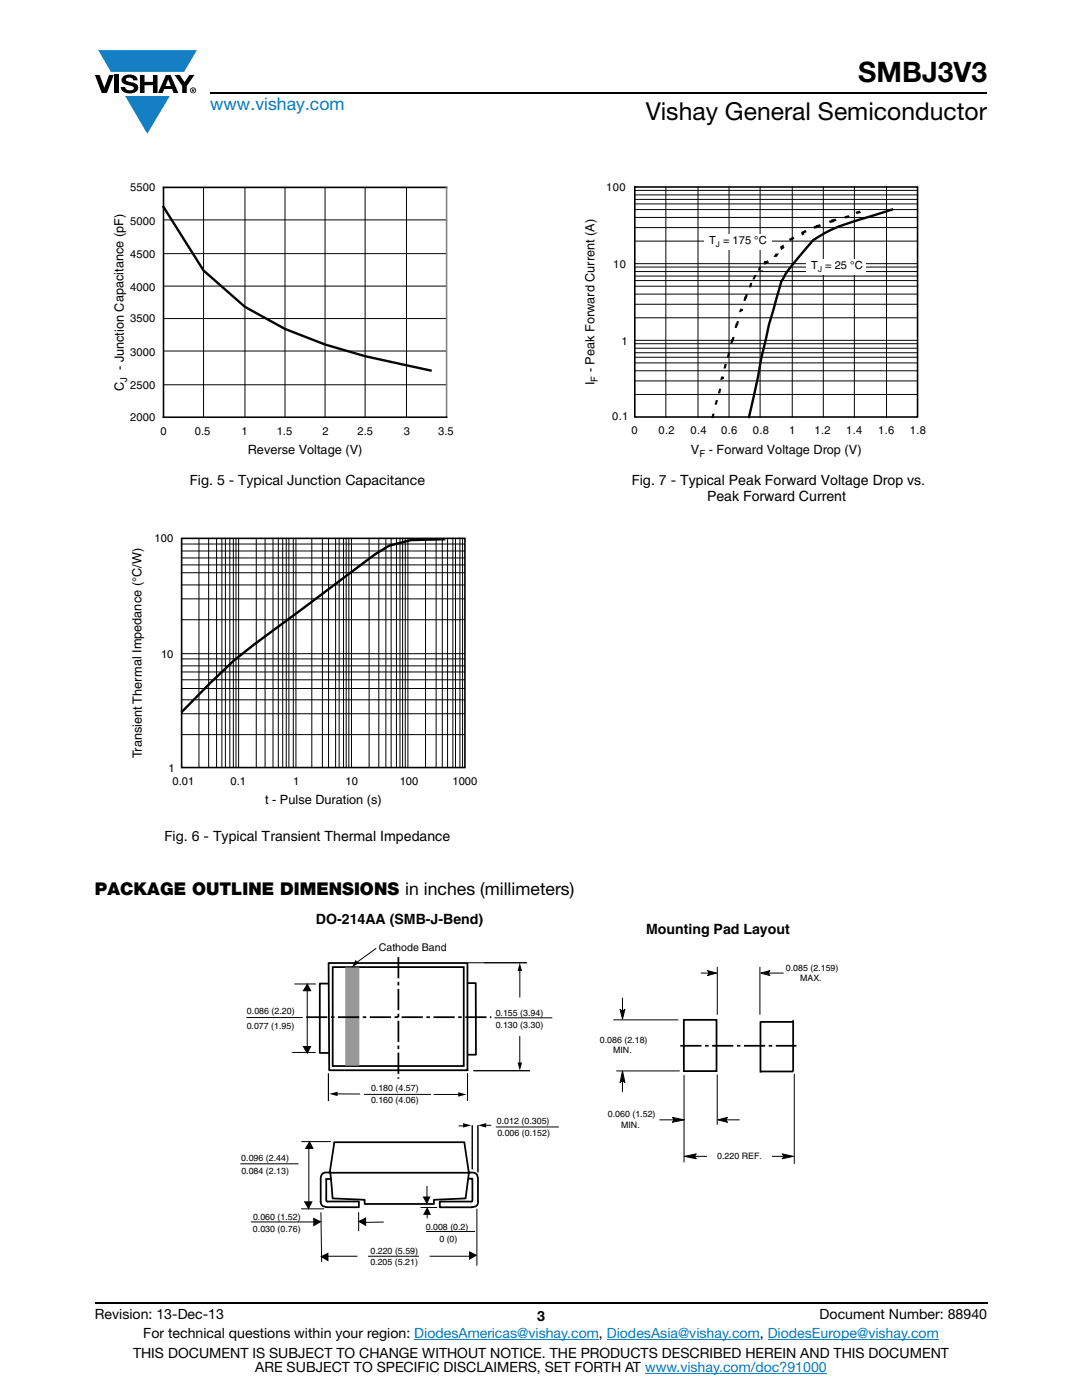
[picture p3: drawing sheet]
<svg xmlns="http://www.w3.org/2000/svg" width="216mm" height="279mm" viewBox="0 0 216 279" stroke-linecap="round" stroke-linejoin="round" font-family="sans-serif">
<g fill="#147fc3">
<path d="M19.6 10h19.7l-2.6 4.3h-1.1h-13.5z"/>
<path d="M25 19.2h8.9l-4.5 7.5z"/>
</g>
<g fill="#000">
<path d="M18.9 15h1l.9 2.5 1-2.5h.9l-1.4 3.6h-1zM22.9 15h.9v3.6h-.9zM24.6 15.3a2.1 2.1 0 0 1 2.8 .3l.1 .4h-.9a.79 .79 0 0 0-.7-.5 .79 .79 0 0 0-.8 .4l.3 .3 1 .2a1.08 1.08 0 0 1 1.2 1 1.08 1.08 0 0 1-1.1 1.2 1.73 1.73 0 0 1-2.4-1.2h.9a.96 .96 0 0 0 .8 .6 .96 .96 0 0 0 .9-.4 1.31 1.31 0 0 0-1.2-.6 1.03 1.03 0 0 1-1.1-.6 1.03 1.03 0 0 1 .2-1.1zM27.9 15h.9v1.3h1.7v-1.3h.9v3.6h-.9v-1.6h-1.7v1.6h-.9zM34.8 15h1.1l.9 1.4 1-1.4h1l-1.5 2.2v1.4h-.9v-1.4z"/>
<path d="M33.6 15.9l.5 1.3h-1.1zM33.1 15l-1.6 3.6h1l.3-.8h1.5l.3 .8h1l-1.6-3.6z"/>
<path d="M38.4 17.8h.2v.2h-.2zM38.3 17.7v.7h.1v-.3l.4 .3-.2-.3 .2-.2-.1-.2z"/>
<path d="M38.1 18a.46 .46 0 0 1 .9 0 .46 .46 0 0 1-.9 0zM37.9 18a.6 .6 0 0 0 1.2 0 .6 .6 0 0 0-1.2 0z"/>
</g>
<path d="M42 18.6h155M18.9 260h178.1" fill="none" stroke="#000" stroke-width=".36"/>
<path d="M82.7 267.3h36.8M121.1 267.3h30.5M128.7 274h36.3M153.2 267.3h34.1" fill="none" stroke="#007ec4" stroke-width=".2"/>
<path d="M22.4 36.2h68.2v54.9h-68.2z" fill="#fff"/>
<g fill="none" stroke="#050504" stroke-width=".2">
<path d="M32.6 37.4h56.5M40.6 37.4v45.9M48.9 37.4v45.9M56.9 37.4v45.9M64.9 37.4v45.9M72.9 37.4v45.9M81.1 37.4v45.9M32.6 57.1h56.5M32.6 50.6h56.5M32.6 43.9h56.5M32.6 76.8h56.5M32.6 70.1h56.5"/>
<path d="M32.6 63.6h56.5"/>
</g>
<path d="M89.1 37.4h-56.5v45.9" fill="none" stroke="#000" stroke-width=".32"/>
<path d="M89.1 37.4v45.9" fill="none" stroke="#818180" stroke-width=".32"/>
<path d="M32.6 83.3h56.5" fill="none" stroke="#050504" stroke-width=".32"/>
<path d="M32.6 41.3l8 12.7 8.3 7.2 8 4.4 8 3.2 8 2.3 13 2.8" fill="none" stroke="#050504" stroke-width=".48"/>
<path d="M26 106.6h69.9v54.5h-69.9z" fill="#fff"/>
<path d="M36.2 107.4h56.6v45.8h-56.6z" fill="none" stroke="#000" stroke-width=".32"/>
<g fill="none" stroke="#000" stroke-width=".2">
<path d="M36.1 108.6h56.6M36.1 110h56.6M36.1 111.4h56.6M36.1 112.7h56.6M36.1 114.3h56.6M36.1 116.7h56.6M36.1 119.5h56.6M39.7 107.4v45.7M41.6 107.4v45.7M43.2 107.4v45.7M44.3 107.4v45.7M45 107.4v45.7"/>
<path d="M45.9 107.4v45.7M46.6 107.4v45.7M47.1 107.4v45.7M47.6 107.4v45.7M51.1 107.4v45.7M52.9 107.4v45.7M54.5 107.4v45.7M55.5 107.4v45.7M56.4 107.4v45.7M57.1 107.4v45.7M57.6 107.4v45.7M58.5 107.4v45.7"/>
<path d="M59.1 107.4v45.7M62.2 107.4v45.7M64.3 107.4v45.7M65.6 107.4v45.7M67 107.4v45.7M67.7 107.4v45.7M68.5 107.4v45.7M69.1 107.4v45.7M69.6 107.4v45.7M70.1 107.4v45.7M73.7 107.4v45.7M75.6 107.4v45.7"/>
<path d="M77 107.4v45.7M78 107.4v45.7M79.1 107.4v45.7M79.8 107.4v45.7M80.3 107.4v45.7M80.9 107.4v45.7M81.4 107.4v45.7M84.9 107.4v45.7M87 107.4v45.7M88.3 107.4v45.7M89.3 107.4v45.7M90.4 107.4v45.7"/>
<path d="M90.9 107.4v45.7M91.8 107.4v45.7M92.3 107.4v45.7M36.1 123.7h56.6M36.1 130.5h56.6M36.1 131.5h56.6M36.1 132.9h56.6M36.1 134.1h56.6M36.1 135.7h56.6M36.1 137.4h56.6M36.1 139.7h56.6M36.1 142.4h56.6"/>
<path d="M36.1 146.6h56.6"/>
</g>
<path d="M88.9 107.6l-6.9 .2-4.4 1.1-2.8 1.8-24.1 17.9-4 3.2-4.8 4.6-5.7 5.8" fill="none" stroke="#000" stroke-width=".48"/>
<path d="M116.5 36.2h68.2v55.5h-68.2z" fill="#fff"/>
<g fill="none" stroke="#050504" stroke-width=".2">
<path d="M126.7 39.8h56.4M126.7 38.9h56.4M126.7 38h56.4M132.9 37.3v45.9M139.3 37.3v45.9M145.5 37.3v45.9M151.7 37.3v45.9M158.1 37.3v45.9M164.3 37.3v45.9M170.5 37.3v45.9M176.9 37.3v45.9M126.7 58.7h56.4"/>
<path d="M126.7 57.1h56.4M126.7 56h56.4M126.7 55.1h56.4M126.7 54.2h56.4M126.7 53.3h56.4M126.7 48.1h56.4M126.7 45.4h56.4M126.7 43.4h56.4M126.7 41.8h56.4M126.7 40.7h56.4M126.7 52.6h56.4M126.7 78.7h56.4"/>
<path d="M126.7 76h56.4M126.7 74h56.4M126.7 72.4h56.4M126.7 71.3h56.4M126.7 70.4h56.4M126.7 69.5h56.4M126.7 68.6h56.4M126.7 63.4h56.4M126.7 60.7h56.4M126.7 67.9h56.4"/>
</g>
<path d="M126.7 37.3h56.4v45.9h-56.4z" fill="none" stroke="#000" stroke-width=".32"/>
<path d="M178 41.8a116.6 116.6 0 0 0-12.2 4.1l-3.5 2-2.9 3.4a25.8 25.8 0 0 0-3.5 4.9l-2.5 8.6-3.9 18.4" fill="none" stroke="#050504" stroke-width=".48"/>
<g fill="#050504">
<path d="M142.2 82.5h.4l-.2 .9h-.5z" fill-rule="evenodd"/>
<path d="M142.8 79.8h.5l-.3 .9h-.4z" fill-rule="evenodd"/>
<path d="M143.5 77.6h.4l-.2 .9h-.4z" fill-rule="evenodd"/>
<path d="M143.9 75.1h.5l-.3 .7h-.4z" fill-rule="evenodd"/>
<path d="M144.6 72.6h.4l-.2 .9h-.4z" fill-rule="evenodd"/>
<path d="M145.3 70.4h.4l-.2 .9h-.5z" fill-rule="evenodd"/>
<path d="M145.9 67.7h.5l-.3 .9h-.4z" fill-rule="evenodd"/>
<path d="M146.1 67.2h.5l-.2 .9h-.5z" fill-rule="evenodd"/>
<path d="M146.8 64.5h.4l-.2 .9h-.4z" fill-rule="evenodd"/>
<path d="M147 64.1h.5l-.3 .9h-.4z" fill-rule="evenodd"/>
<path d="M147.7 61.6h.4l-.2 .7h-.4z" fill-rule="evenodd"/>
<path d="M148.6 59.1h.4l-.2 .9h-.5z" fill-rule="evenodd"/>
<path d="M148.8 58.7h.4l-.2 .9h-.4z" fill-rule="evenodd"/>
<path d="M149.7 56.4h.4l-.2 .9h-.4z" fill-rule="evenodd"/>
<path d="M150.6 54.9h.4l-.4 .9h-.5z" fill-rule="evenodd"/>
<path d="M151.4 53.3h.5l-.2 .7h-.5z" fill-rule="evenodd"/>
<path d="M151.7 54h.6l-.2 .2h-.7z" fill-rule="evenodd"/>
<path d="M152.3 52.4l.9-.5 .2 .5-.8 .4z" fill-rule="evenodd"/>
<path d="M154.8 50.6h.6l-.4 .7h-.7z" fill-rule="evenodd"/>
<path d="M155.6 49.2l.7-.4 .2 .7-.6 .4z" fill-rule="evenodd"/>
<path d="M157.4 47.7l.9-.5 .2 .5-.9 .4z" fill-rule="evenodd"/>
<path d="M159.9 46.5l.4-.2 .2 .5-.4 .2z" fill-rule="evenodd"/>
<path d="M159.9 46.3l.8-.4 .3 .4-.9 .5z" fill-rule="evenodd"/>
<path d="M162.3 45.2l.9-.2 .2 .4-.9 .2z" fill-rule="evenodd"/>
<path d="M162.7 45l.9-.3 .2 .5-.8 .2z" fill-rule="evenodd"/>
<path d="M165.4 44.1l.9-.3 .2 .5-.9 .2z" fill-rule="evenodd"/>
<path d="M165.8 43.8l.9-.2 .2 .5-.8 .2z" fill-rule="evenodd"/>
<path d="M168.5 43.2l.9-.3 .2 .5-.9 .2z" fill-rule="evenodd"/>
<path d="M170.7 42.3l.9-.3 .2 .5-.9 .2z" fill-rule="evenodd"/>
</g>
<g fill="#050504">
<path d="M143.9 75.3h.5v.3h-.5z"/>
<path d="M147.7 61.8h.4v.3h-.4z"/>
<path d="M152.6 52.2h.4v.2h-.4z"/>
</g>
<g fill="#fff">
<path d="M160.9 51.7h12v3.2h-12z"/>
<path d="M140.6 46.8h13.4v3.1h-13.4z"/>
<path d="M47.9 182h119.4v70.9h-119.4z"/>
</g>
<path d="M61.6 228.7v11.8" fill="none" stroke="#000" stroke-width=".2"/>
<path d="M53.4 228.8h3.9v7.6h-3.9z" fill="#fff"/>
<g fill="none" stroke="#000" stroke-width=".2">
<path d="M58.8 196.4h4.2M61.3 196.8v12.8M75 189.2l-3.9 2.9M93.5 192.1h11.6M103.7 193.5v5.5M124.2 199.1v2.6M139.8 194.2h1.9M141.2 193.7l1.8 .5-1.8 .5 .2-.5zM143.1 193v9.5M151.6 193v9.5M151.8 194.2l1.8-.5-.2 .5 .2 .5zM152.9 194.2h3.5"/>
<path d="M49.2 203.1h11.2M58.4 210h4.5M65.5 214.2v5.5M66.6 218.3h5.1M72.7 218.4h13.2M86.6 218.4h5.1M93.3 214.2v5.5M94.5 213.7h11.2M98.7 203.1h11.4M103.7 206.8v5.6M122.4 203.5h13M123 213.7h12.6"/>
<path d="M123.7 201.4l.4 .3 .6-.3-.5 2zM124.2 213.8l.5 2.3-.5-.3-.5 .3zM124.2 215.3v2.7M136.5 214.6v17.4M143.1 214.4v10.1M158.5 214.3v18M48 232.3h11.5M60.2 227.8h5.7M85.2 236.7v2.5M91.6 224.7h1.2M94.2 224.6v8.8M95.4 224.6v9.4"/>
<path d="M96.7 224.6h1.3M99 224.9h12.4M131.6 223.5h2.8M134.2 223l2.4 .5-2.4 .5 .2-.5zM136.6 230.8l2.3-.5-.2 .5 .2 .5zM138.7 230.8h2.4M143.2 223.5l2-.5-.3 .5 .3 .5zM144.8 223.5h2.8M156.1 230.3l2.2 .5-2.2 .5 .2-.5zM156.3 230.8h-2.3M50.1 243.9h12.5M60.1 241.2h4.5"/>
<path d="M64 241.9l.2 9.9M65.1 250.7h29.1M71.6 242v3.7M76.5 243.9l-4.2 .1M84 241h3.2M85.1 245.8h9.6M85.2 241.9v1.2M95.2 241.2v11.4"/>
</g>
<g fill="#000">
<path d="M61.3 196.5l.6 1.1h-1.2zM70.9 191.6l.6 .6-1.3 1zM103.7 192.1l.5 1.7h-.9zM141.2 193.7l1.8 .5-1.8 .5 .2-.5zM151.8 194.2l1.8-.5-.2 .5 .2 .5zM60.7 208.9h1.2l-.6 1.1zM65.7 218.3l1.7-.4v.9zM91.4 218l1.7 .4-1.7 .5zM103.3 212.1h.9l-.5 1.6zM124.2 213.8l.5 2.3-.5-.3-.5 .3zM123.7 201.4l.4 .3 .6-.3-.5 2zM60.9 239.9h1.2l-.5 1.1z"/>
<path d="M61.8 228l.5 1.1h-1.2zM84.6 239h1l-.4 1zM92.4 224.1l1.6 .5-1.6 .4zM95.4 224.6l1.6-.5v.9zM134.2 223l2.4 .5-2.4 .5 .2-.5zM136.6 230.8l2.3-.5-.2 .5 .2 .5zM143.2 223.5l2-.5-.3 .5 .3 .5zM156.1 230.3l2.2 .5-2.2 .5 .2-.5zM62.7 243.3l1.1 .5-1.1 .7zM64.3 250.8l1.1-.6v1.2zM71.8 243.8l1.1-.6v1.2zM85.3 241.3l.4 1h-1z"/>
<path d="M93.8 250l1.1 .5-1.1 .7z"/>
</g>
<g fill="none" stroke="#000" stroke-width=".35">
<path d="M61.3 196.5l.6 1.1h-1.2zM65.5 196.3h-1.7v13.8h1.7M65.6 192.2h27.7v21.4h-27.6zM66.4 193h26.1v19.8h-26.1zM93.3 196.2h1.6l.1 14.3h-1.7M60.7 208.9h1.2l-.6 1.1zM136.5 203.5h6.5v10.3h-6.5zM151.7 203.8v10.3M151.7 203.9h6.6M158.3 203.6v10.2h-6.6M60.9 239.9h1.2l-.5 1.1zM61.8 228l.5 1.1h-1.2z"/>
<path d="M64 239.8l.1 .5a1.06 1.06 0 0 0 1 .6M65.7 234a1.24 1.24 0 0 0-1.7 1.2v4.6M65.9 234l-.1 .2 .1-.2 .4 5M66 235.3h-.9v4.1l.1 .4h6.4v1.1h-6.4M66.7 228h25.9l1 6h-27.8l.9-5.9M84.6 239h1l-.4 1zM93.5 235.2h.8v4.3l-.2 .3h-6.3v1.1h6.4M93.6 234.2l-.7 5-6.3 .2v.9h-13.8v-.9l-6.4-.2M93.7 234h-.1a1.24 1.24 0 0 1 1.8 1.3v4.5M95.4 239.8l-.1 .6a1.05 1.05 0 0 1-1.1 .5M62.7 243.3l1.1 .5-1.1 .7zM64.3 250.8l1.1-.6v1.2z"/>
<path d="M71.8 243.8l1.1-.6v1.2zM85.3 241.3l.4 1h-1zM93.8 250l1.1 .5-1.1 .7z"/>
</g>
<path d="M71.6 217v4.1M72.4 249v2.1M84.7 249.4v2.2" fill="none" stroke="#fff" stroke-width="2.1"/>
<path d="M70.3 193.1v19.6" fill="none" stroke="#999" stroke-width="2.8" stroke-linecap="butt"/>
<path d="M79.5 191v24.3M61.1 203h36.9M135.7 208.7h23.2" fill="none" stroke="#000" stroke-width=".35" stroke-dasharray="4.2 .7 .7 .7" stroke-linecap="butt"/>
<text font-size="5.6" x="171.2" y="16.4">SMBJ3V3</text>
<text font-size="4.9" x="128.8" y="24">Vishay General Semiconductor</text>
<text font-size="3.5" fill="#007ec4" x="42" y="21.9">www.vishay.com</text>
<text font-size="3.5" x="18.9" y="178.6">PACKAGE OUTLINE DIMENSIONS in inches (millimeters)</text>
<g font-size="2.8">
<text x="37.9" y="96.8">Fig. 5 - Typical Junction Capacitance</text>
<text x="126" y="96.8">Fig. 7 - Typical Peak Forward Voltage Drop vs.</text>
<text x="141.1" y="100">Peak Forward Current</text>
<text x="32.8" y="167.9">Fig. 6 - Typical Transient Thermal Impedance</text>
<text x="63" y="184.4">DO-214AA (SMB-J-Bend)</text>
<text x="128.9" y="186.3">Mounting Pad Layout</text>
<text x="18.9" y="263.3">Revision: 13-Dec-13</text>
<text x="107.2" y="263.6">3</text>
<text x="163.6" y="263.3">Document Number: 88940</text>
<text x="28.6" y="267.1">For technical questions within your region: DiodesAmericas@vishay.com, DiodesAsia@vishay.com, DiodesEurope@vishay.com</text>
<text x="26.5" y="271">THIS DOCUMENT IS SUBJECT TO CHANGE WITHOUT NOTICE. THE PRODUCTS DESCRIBED HEREIN AND THIS DOCUMENT</text>
<text x="50.9" y="273.8">ARE SUBJECT TO SPECIFIC DISCLAIMERS, SET FORTH AT www.vishay.com/doc?91000</text>
</g>
<g font-size="2.5">
<text x="24.7" y="73.8" transform="rotate(-90 24.7 73.8)">- Junction Capacitance (pF)</text>
<text x="24.7" y="78" transform="rotate(-90 24.7 78)">C</text>
<text x="28.3" y="151.2" transform="rotate(-90 28.3 151.2)">Transient Thermal Impedance (°C/W)</text>
<text x="52.9" y="160.5">t - Pulse Duration (s)</text>
</g>
<g font-size="2.5" fill="#050504">
<text x="118.6" y="76.9" transform="rotate(-90 118.6 76.9)">I</text>
<text x="118.6" y="74.3" transform="rotate(-90 118.6 74.3)">- Peak Forward Current (A)</text>
<text x="49.4" y="90.6">Reverse Voltage (V)</text>
<text x="137.9" y="90.5">V</text>
<text x="141.4" y="90.5">- Forward Voltage Drop (V)</text>
</g>
<g font-size="2.2" fill="#050504">
<text x="26" y="38.1">5500</text>
<text x="121" y="38.1">100</text>
<text x="26" y="44.8">5000</text>
<text x="26" y="51.5">4500</text>
<text x="122.3" y="53.5">10</text>
<text x="26" y="58">4000</text>
<text x="26" y="64.3">3500</text>
<text x="26" y="71">3000</text>
<text x="124" y="68.8">1</text>
<text x="26" y="77.7">2500</text>
<text x="122.1" y="83.8">0.1</text>
<text x="26" y="84.1">2000</text>
<text x="32" y="86.7">0</text>
<text x="38.9" y="86.7">0.5</text>
<text x="48.2" y="86.7">1</text>
<text x="55.2" y="86.7">1.5</text>
<text x="64.3" y="86.7">2</text>
<text x="71.3" y="86.7">2.5</text>
<text x="80.6" y="86.7">3</text>
<text x="87.5" y="86.7">3.5</text>
<text x="126" y="86.6">0</text>
<text x="131.4" y="86.6">0.2</text>
<text x="137.8" y="86.6">0.4</text>
<text x="143.9" y="86.6">0.6</text>
<text x="150.2" y="86.6">0.8</text>
<text x="157.5" y="86.6">1</text>
<text x="162.5" y="86.6">1.2</text>
<text x="168.8" y="86.6">1.4</text>
<text x="175.2" y="86.6">1.6</text>
<text x="181.5" y="86.6">1.8</text>
</g>
<g font-size="2.2">
<text x="141.5" y="48.7">T = 175 °C</text>
<text x="161.9" y="53.7">T</text>
<text x="164.6" y="53.7">= 25 °C</text>
<text x="30.9" y="108.1">100</text>
<text x="32.1" y="131.4">10</text>
<text x="33.6" y="154.1">1</text>
<text x="34.4" y="156.6">0.01</text>
<text x="46" y="156.6">0.1</text>
<text x="58.5" y="156.6">1</text>
<text x="69" y="156.6">10</text>
<text x="79.8" y="156.6">100</text>
<text x="90.3" y="156.6">1000</text>
</g>
<text font-size="2.1" x="75.6" y="189.9">Cathode Band</text>
<text font-size="1.9" x="25.3" y="76.2" transform="rotate(-90 25.3 76.2)">J</text>
<g font-size="1.9" fill="#050504">
<text x="119.3" y="76.2" transform="rotate(-90 119.3 76.2)">F</text>
<text x="139.6" y="91.2">F</text>
</g>
<g font-size="1.8">
<text x="156.8" y="193.7">0.085 (2.159)</text>
<text x="159.7" y="195.8">MAX.</text>
<text x="49.3" y="202.3">0.086 (2.20)</text>
<text x="98.9" y="202.7">0.155 (3.94)</text>
<text x="49.2" y="205.3">0.077 (1.95)</text>
<text x="98.9" y="205.1">0.130 (3.30)</text>
<text x="119.7" y="208.1">0.086 (2.18)</text>
<text x="122.3" y="210.2">MIN.</text>
<text x="74" y="220.2">0.160 (4.06)</text>
<text x="74" y="217.8">0.180 (4.57)</text>
<text x="99.2" y="224.3">0.012 (0.305)</text>
<text x="99.2" y="226.7">0.006 (0.152)</text>
<text x="121.3" y="223">0.060 (1.52)</text>
<text x="123.9" y="225.1">MIN.</text>
<text x="48.2" y="231.7">0.096 (2.44)</text>
<text x="143.1" y="231.3">0.220 REF.</text>
<text x="48.2" y="234.2">0.084 (2.13)</text>
<text x="50.5" y="245.8">0.030 (0.76)</text>
<text x="50.5" y="243.4">0.060 (1.52)</text>
<text x="85" y="245.4">0.008 (0.2)</text>
<text x="73.9" y="250.2">0.220 (5.59)</text>
<text x="87.7" y="247.8">0 (0)</text>
<text x="73.9" y="252.5">0.205 (5.21)</text>
</g>
<g font-size="1.6">
<text x="142.9" y="49.4">J</text>
<text x="163.2" y="54.3">J</text>
</g>
</svg>
